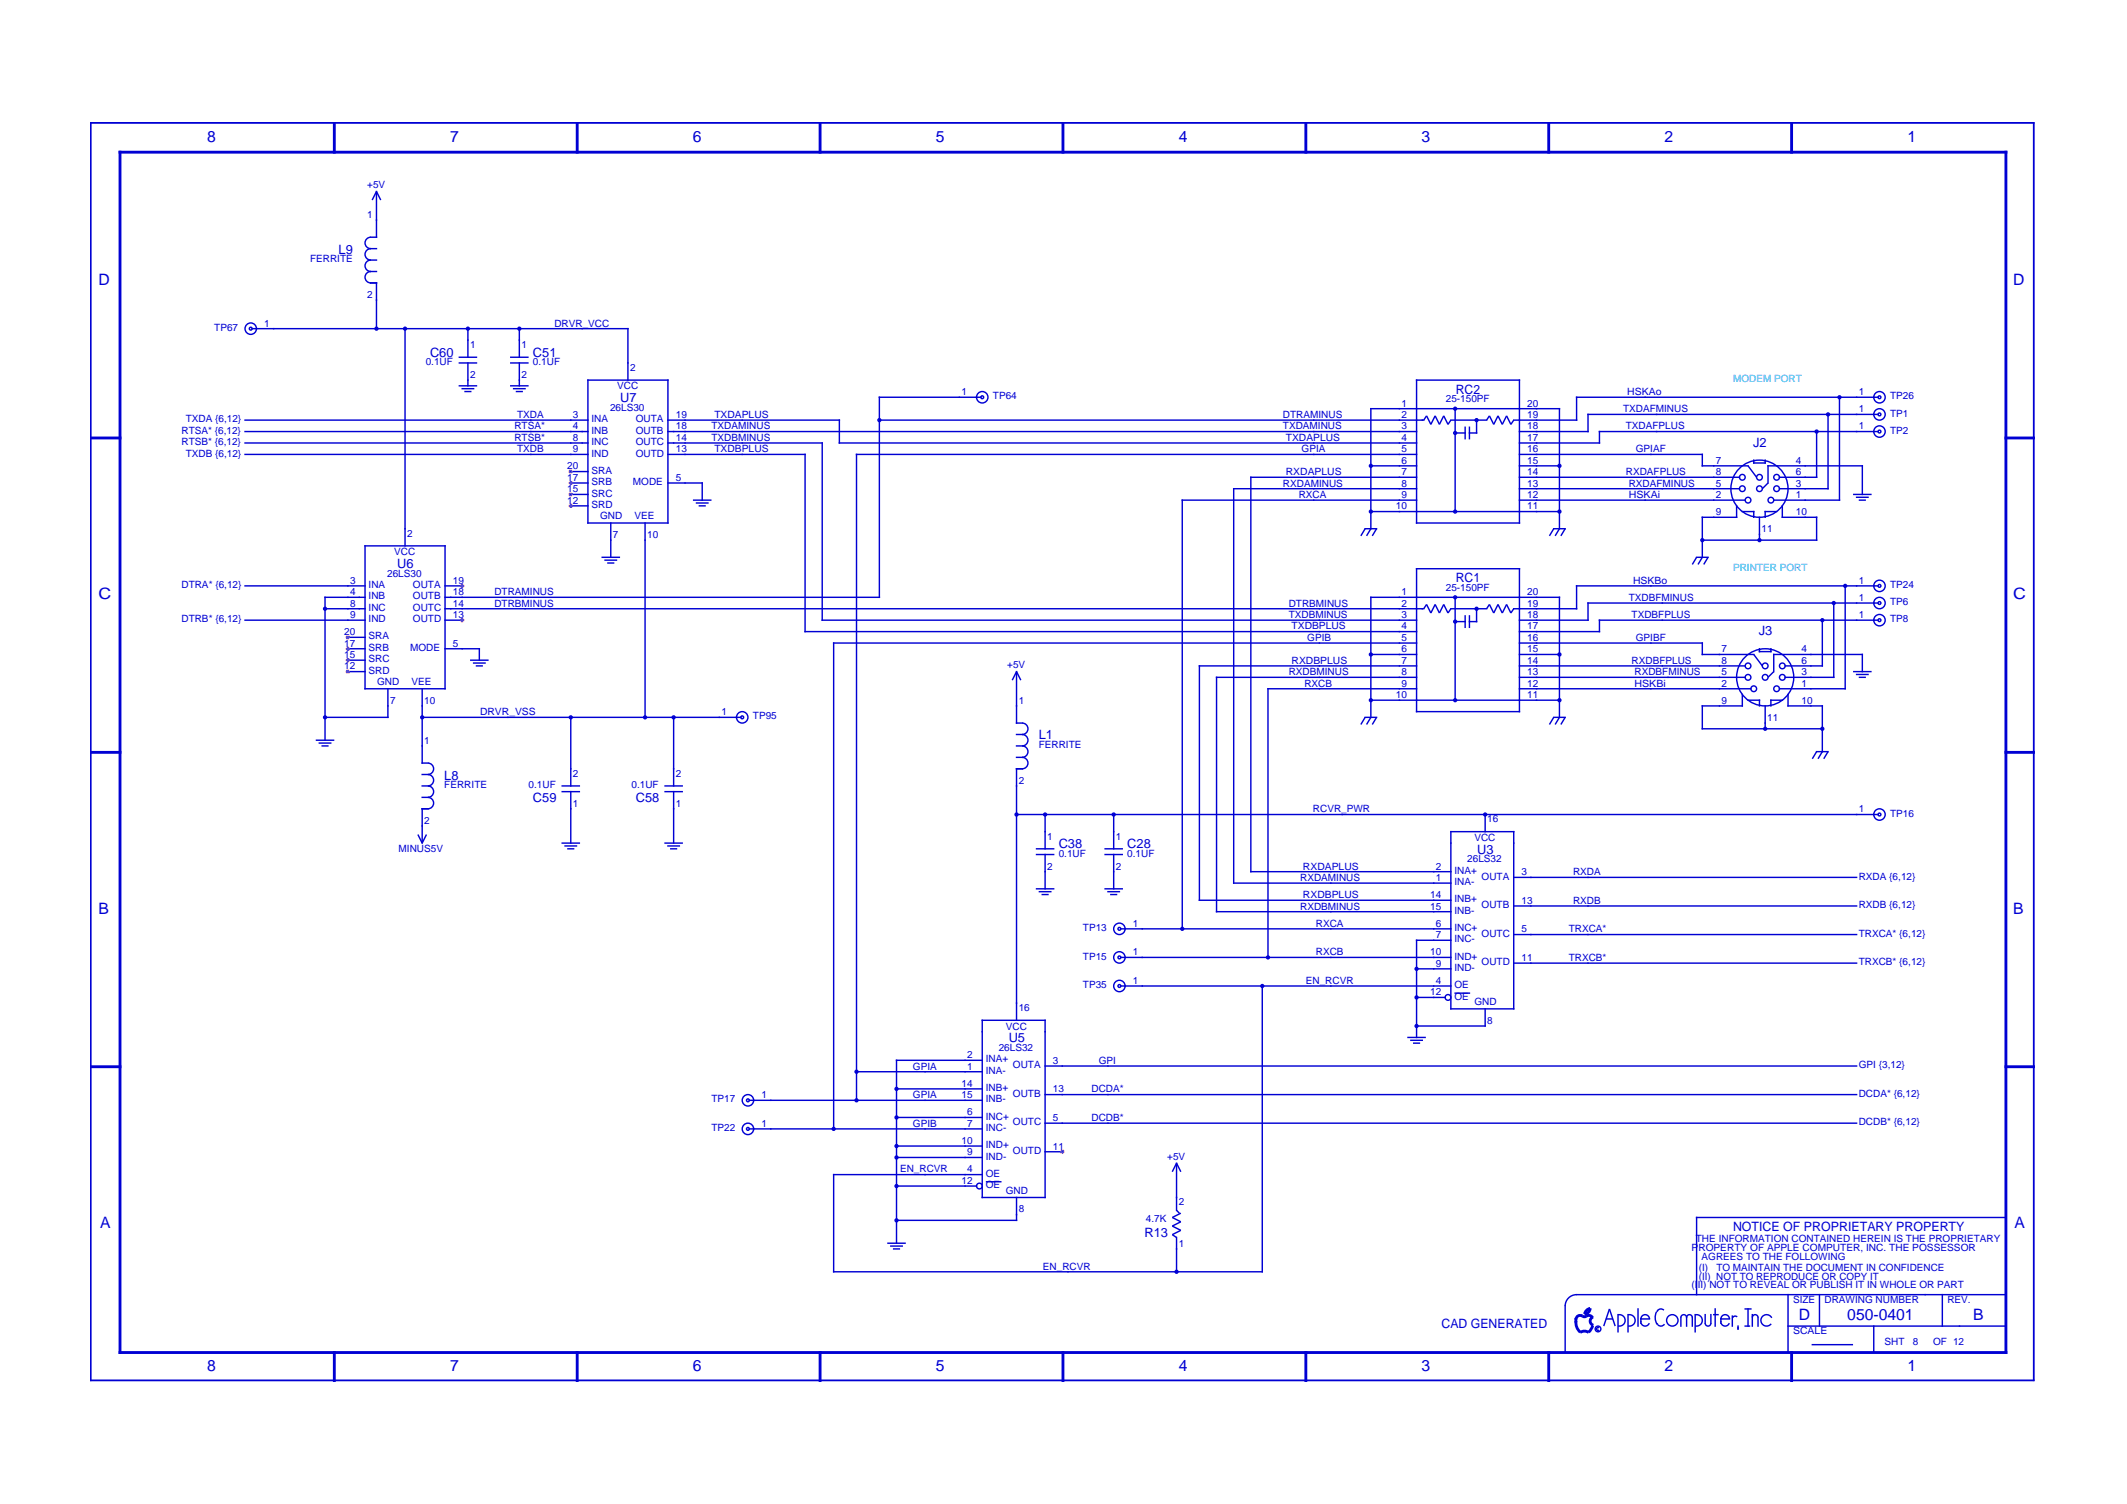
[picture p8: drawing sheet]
<svg xmlns="http://www.w3.org/2000/svg" width="420mm" height="297mm" viewBox="0 0 420 297" stroke-linecap="round" stroke-linejoin="round" font-family="sans-serif">
<path d="M17.8 24.3h384.1M17.9 24.1v248.7M401.7 24.1v248.7M17.8 272.6h384.1" fill="none" stroke="#0000d3" stroke-width=".35"/>
<g fill="none" stroke="#0000d3" stroke-width=".56">
<path d="M23.4 30.1h373.1M23.7 29.8v237.6M66 24.1v6.2M114 24.1v6.2M162 24.1v6.2M210 24.1v6.2M258 24.1v6.2M305.9 24.1v6.2M353.9 24.1v6.2M396.2 29.8v237.6M17.8 86.5h6.2M396 86.5h5.9"/>
<path d="M17.8 148.6h6.2M396 148.6h5.9M17.8 210.7h6.2M396 210.7h5.9M313.4 259.9l.7-.1 .5 .5M313.4 259.9a.81 .81 0 0 1-1.1-.1 .85 .85 0 0 0-1 .8M313.4 258.8l.7-.4a1.18 1.18 0 0 1-1.1 1.1zM23.4 267.1h373.1M66 266.8v6M114 266.8v6M162 266.8v6M210 266.8v6"/>
<path d="M258 266.8v6M305.9 266.8v6M311.3 260.3v.9M311.3 260.9a2.54 2.54 0 0 0 .9 2.2M312.1 263.2a1.41 1.41 0 0 1 1.7 0M314.6 261.8l-.3 .7-.5 .6M314.7 260.1a.85 .85 0 0 0-.6 .9 .85 .85 0 0 0 .7 .7M353.9 266.8v6"/>
</g>
<g fill="none" stroke="#0000d3" stroke-width=".28">
<path d="M73.5 39.5l.9-1.7 .8 1.7M74.4 37.7v9.3M73.1 55.9h1.4M73.1 53.6h1.4M73.1 51.4h1.4M73.1 49.1h1.4M73.1 46.8h1.4M73.2 46.8a1.13 1.13 0 0 0-1.1 1.2 1.13 1.13 0 0 0 1.1 1.1 1.13 1.13 0 0 0-1.1 1.1 1.13 1.13 0 0 0 1.1 1.2 1.13 1.13 0 0 0-1.1 1.1 1.13 1.13 0 0 0 1.1 1.1 1.13 1.13 0 0 0-1.1 1.2 1.13 1.13 0 0 0 1.1 1.1M74.4 55.7v9.4M49.7 64.9h74.5M80 64.8v43.1M90.6 71.7h3.7"/>
<path d="M90.6 70.6h3.7M90.6 76.2h3.7M91.2 76.8h2.5M91.7 77.3h1.4M92.4 64.8v5.9M92.4 71.5v4.8M100.8 71.7h3.6M100.8 70.6h3.6M100.8 76.2h3.6M101.3 76.8h2.6M101.9 77.3h1.4M102.6 64.8v5.9"/>
<path d="M102.6 71.5v4.8M116 75.1h16.1M116.1 74.9v28.5M124 64.8v10.4M131.9 74.9v28.5M173.6 78.5h20.3M173.7 78.3v39.8M279.7 75.1h20.6M279.8 74.9v28.5M300.1 74.9v28.5M311.3 78.5h59.8M311.4 78.3v4.8"/>
<path d="M363.4 78.3v20.6M48.3 83h68M48.3 85.2h68M48.3 87.5h68M48.3 89.7h68M112.6 95.4h3.7M112.6 99.9h3.7M112.6 97.6h3.7M112.6 93.1h3.7M131.8 83h34.1M131.8 85.2h148.2M131.8 87.5h30.8"/>
<path d="M131.8 89.7h27.4M131.8 95.4h7.1M136.9 98.8h3.6M137.4 99.3h2.6M138 99.9h1.4M138.7 95.2v3.7M159 89.6v35.3M162.4 87.3v35.3M165.7 87.5h114.3M165.8 82.8v4.8M169.1 89.7h110.9M169.2 89.6v127.9"/>
<path d="M173.6 83h107.8M233.4 98.8h46.6M233.5 98.6v85M243.6 96.5h36.4M243.7 96.4v78.2M246.9 94.3h33.1M247.1 94.1v78.2M270.7 80.7h37.5M270.7 92h9.3M270.8 80.6v24M281.2 83l.6-.9 .8 1.7 .9-1.7 .8 1.7 .9-1.7 .8 1.7 .6-.8M286.5 83h7.3"/>
<path d="M287.3 85.5h2.3M287.4 80.6v20.6M289.4 84.2v2.6M290.1 85.5h1.7M290.3 84.2v2.6M291.7 82.8v2.9M293.7 83l.5-.9 .9 1.7 .8-1.7 .9 1.7 .8-1.7 .8 1.7 .6-.8M298.9 83h12.7M300 85.2h13.8M300 87.5h16.1M300 89.7h36.4M300 92h8.2"/>
<path d="M300 94.3h43.7M300 96.5h43.7M300 98.8h44.9M308 80.6v24M313.5 81.8h57.6M313.7 81.7v3.7M315.8 85.2h55.3M315.9 85.1v2.5M336.1 92h9.3M336.3 89.6v2.5M343 99.8v2.5M345.3 92l1.7 2.3"/>
<path d="M346.3 91.4h2.5M346.4 90.7v.9M348.7 90.7v.9M349.1 92h18.9M349.2 95.4l-1.1 1.1M349.2 91.9v3.6M350.2 98.8h13.3M351.4 94.3h7.6M351.4 96.5h9.8M352.1 99.8v2.5M358.8 85.1v9.3M361.1 81.7v15"/>
<path d="M366 97.6h3.7M366.6 98.2h2.5M367.2 98.8h1.4M367.9 91.9v5.9M48.3 115.7h23.9M64.1 118h8.1M64.2 117.8v28.5M72 107.8h16.1M72.1 107.7v28.5M87.8 118h86M87.8 115.7h3.6M87.9 107.7v28.5"/>
<path d="M116 103.3h16.1M118.8 110.1h3.7M119.4 110.6h2.5M119.9 111.2h1.5M120.6 103.2v7M127.4 103.2v38.6M269.5 104.4h2.6M269.7 104.4l-.9 1.4M270.7 118h37.5M270.7 101h37.5M270.8 117.8v24M270.8 104.4l-.9 1.4"/>
<path d="M271.9 104.4l-.8 1.4M279.7 112.3h20.6M279.7 103.3h20.6M279.8 112.2v28.5M287.4 117.8v20.6M300.1 112.2v28.5M306.8 104.4h2.5M306.9 104.4l-.8 1.4M308 117.8v24M308 104.4l-.8 1.4M309.2 104.4l-.9 1.4M311.3 115.7h59.8"/>
<path d="M311.4 115.6v4.8M313.5 119.1h57.6M313.7 119v3.6M335 110.1h2.5M335.1 110.1l-.8 1.4M336.1 102.2h7.1M336.1 106.7h22.9M336.3 102v8.2M336.3 110.1l-.9 1.4M337.4 110.1l-.9 1.4M344 101h2.6M346.4 100.9v1.4"/>
<path d="M347.6 102v4.8M348.5 101h2.6M348.7 100.9v1.4M351.9 102.2h7.1M358.8 102v4.8M362.2 119v14.9M364.5 115.6v20.6M48.3 122.5h23.9M64.1 120.2h8.1M68.6 128.1h3.6M68.6 132.6h3.6M68.6 130.4h3.6"/>
<path d="M68.6 125.9h3.6M72 136h16.1M76.6 135.9v5.9M83.4 135.9v14.9M87.8 120.2h193.6M87.8 122.5h3.6M87.8 128.1h7M92.9 130.4h3.6M93.4 131h2.6M94 131.5h1.4M94.7 128v2.5M158.9 124.7h121.1"/>
<path d="M162.3 122.5h117.7M164.5 127h115.5M164.7 126.9v96.2M200 134.3l.8-1.7 .8 1.7M200.8 132.5v10.4M236.8 131.5h43.2M236.9 131.4v46.5M240.2 133.8h39.8M240.3 133.6v46.6M250.3 136h29.7M250.5 135.9v53.3M270.7 129.3h9.3"/>
<path d="M270.7 138.3h37.5M281.2 120.2l.6-.8 .8 1.7 .9-1.7 .8 1.7 .9-1.7 .8 1.7 .6-.9M286.5 120.2h7.3M287.3 122.8h2.3M289.4 121.5v2.5M290.1 122.8h1.7M290.3 121.5v2.5M291.7 120.1v2.8M293.7 120.2l.5-.8 .9 1.7 .8-1.7 .9 1.7 .8-1.7 .8 1.7 .6-.9M298.9 120.2h12.7M300 122.5h13.8M300 124.7h16.1"/>
<path d="M300 127h36.4M300 129.3h8.2M300 131.5h44.9M300 133.8h44.9M300 136h46M315.8 122.5h55.3M315.9 122.3v2.6M336.1 129.3h10.5M336.1 139.4h8.2M336.3 126.9v2.5M336.3 139.3v4.8M344.2 137v2.6"/>
<path d="M345.2 138.3h2.5M346.4 129.3l1.7 2.2M347.4 128.7h2.6M347.6 128v.8M347.6 138.1v1.5M348.7 139.3v4.8M349.7 138.3h2.5M349.8 128v.8M349.8 138.1v1.5M350.2 129.3h17.8M350.4 132.6l-1.2 1.2M350.4 129.1v3.7"/>
<path d="M351.4 136h13.2M352.5 131.5h7.6M352.5 133.8h9.9M353.1 139.4h7M353.2 137v2.6M360 122.3v9.4M360 139.3v9.3M366 132.6h3.7M366.6 133.2h2.5M367.2 133.8h1.4M367.9 129.1v3.7M62.4 146.2h3.6"/>
<path d="M62.9 146.8h2.6M63.5 147.3h1.4M64.1 141.7h12.7M83.3 141.7h63.2M83.3 159.7h1.4M83.3 157.5h1.4M83.3 155.2h1.4M83.3 153h1.4M83.3 150.7h1.4M83.4 159.6v7.1M84.5 150.7a1.13 1.13 0 0 1 1.2 1.1 1.13 1.13 0 0 1-1.2 1.2 1.13 1.13 0 0 1 1.2 1.1 1.13 1.13 0 0 1-1.2 1.1 1.13 1.13 0 0 1 1.2 1.2 1.13 1.13 0 0 1-1.2 1.1 1.13 1.13 0 0 1 1.2 1.1 1.13 1.13 0 0 1-1.2 1.1M110.9 155.2h3.7"/>
<path d="M110.9 156.4h3.7M112.7 141.5v13.9M112.7 156.2v10.5M131.2 155.2h3.7M131.2 156.4h3.7M133.1 141.5v13.9M133.1 156.2v10.5M200.7 151.8h1.4M200.7 149.6h1.4M200.7 147.3h1.4M200.7 145.1h1.4M200.7 142.8h1.4"/>
<path d="M200.8 151.7v49.9M201.9 142.8a1.13 1.13 0 0 1 1.2 1.1 1.13 1.13 0 0 1-1.2 1.2 1.13 1.13 0 0 1 1.2 1.1 1.13 1.13 0 0 1-1.2 1.1 1.13 1.13 0 0 1 1.2 1.1 1.13 1.13 0 0 1-1.2 1.2 1.13 1.13 0 0 1 1.2 1.1 1.13 1.13 0 0 1-1.2 1.1M269.5 141.7h2.6M269.7 141.7l-.9 1.4M270.8 141.7l-.9 1.4M271.9 141.7l-.8 1.4M279.7 140.5h20.6M306.8 141.7h2.5M306.9 141.7l-.8 1.4M308 141.7l-.8 1.4M309.2 141.7l-.9 1.4M336.1 143.9h24"/>
<path d="M358.7 148.4h2.5M358.8 148.4l-.8 1.5M360 148.4l-.9 1.5M361.1 148.4l-.8 1.5M82.5 164.8l.9 1.7 .8-1.7M110.9 166.5h3.7M111.5 167.1h2.5M112 167.6h1.5M131.2 166.5h3.7M131.8 167.1h2.5M132.4 167.6h1.4M200.7 160.9h170.4"/>
<path d="M204.6 168.8h3.7M204.6 167.6h3.7M204.6 175.5h3.7M205.2 176.1h2.5M205.7 176.7h1.5M206.4 160.7v7.1M206.4 168.6v7.1M218.2 168.8h3.6M218.2 167.6h3.6M218.2 175.5h3.6M218.7 176.1h2.6M219.3 176.7h1.4"/>
<path d="M220 160.7v7.1M220 168.6v7.1M236.8 177.8h49.9M243.6 174.4h43.1M246.9 172.2h39.8M286.5 164.3h12.7M286.6 164.1v35.3M293.4 160.7v3.7M298.9 178.9h68M298.9 173.3h68M299 164.1v35.3M221.3 194.7h65.4"/>
<path d="M221.3 189.1h65.4M221.3 183.4h65.4M240.2 180.1h46.5M249.3 194.6v56.7M279.7 197h5.9M279.7 191.3h7M279.7 185.7h7M279.8 185.6v19.4M286.5 199.2h12.7M287.3 196.1h3.1M293.4 199.1v3.7M298.9 190.2h68"/>
<path d="M298.9 184.6h68M147.9 217.3h46.3M169.1 211.7h25.1M177 215.1h17.2M177 209.4h17.2M177.1 209.3v36.4M193.9 201.5h12.7M194 201.4v35.2M206.3 216.2h160.6M206.3 210.5h160.6M206.4 201.4v35.2M278 204.9h3.7"/>
<path d="M278.6 205.5h2.5M279.1 206h1.4M279.7 202.6h13.8M147.9 223h46.3M164.5 232h29.7M164.7 231.8v19.5M177 234.2h16M177 228.6h17.2M177 226.3h17.2M177 220.7h17.2M193.9 236.5h12.7M194.7 233.4h3.1"/>
<path d="M200.8 236.4v4.8M206.3 227.5h3.7M206.3 221.8h160.6M231.6 231.4l.8-1.7 .9 1.7M232.4 229.6v9.6M232.4 239l.6 .6M233.3 239.6l-1.7 .9 1.7 .8-1.7 .8 1.7 .9-1.7 .8 .8 .6M164.5 251.2h85M175.3 245.5h3.6M175.8 246.1h2.6M176.4 246.7h1.4M177 241h23.9"/>
<path d="M232.4 244.3v7M309.2 257.8v9.3M311.3 255.7h84.9M311.4 255.7a2.26 2.26 0 0 0-2.2 2.3M319.6 259.5v3.7M319.6 259.7a1.13 1.13 0 0 1 1.4 1.1 1.13 1.13 0 0 1-1.4 1.1M321.6 259.5v3.7M321.6 259.7a1.13 1.13 0 0 1 1.4 1.1 1.13 1.13 0 0 1-1.4 1.1M323.6 258.4v3.6M327.2 259.1a2.54 2.54 0 0 0 .1 2.5M327.5 258.8l-.3 .3M328.7 258.8l-.7-.3-.6 .4"/>
<path d="M334.9 259.5v3.7M334.9 259.7a1.13 1.13 0 0 1 1.4 1.1 1.13 1.13 0 0 1-1.4 1.1M335 240.5h61.2M335.1 240.3v15.5M336.8 259.5v2M338 259.5v2M338.4 259.6h1.1M338.8 258.4v3.6M342.2 259.8v2.2M344.6 258.5h1.4M345.3 258.4v3.6M346.1 259.5v2.5"/>
<path d="M353.2 255.6v11.5M359.4 255.6v6.4M383.7 255.6v6.4M315.9 262.3a.28 .28 0 0 0-.4 0 .28 .28 0 0 0 0 .4 .28 .28 0 0 0 .4 0M316.8 261.9l1.1-3.4 1.2 3.4M317.2 260.5h1.4M324 260.5h2M324.1 260.5a.85 .85 0 0 1 .9-.9 .85 .85 0 0 1 .8 .9M324.1 260.3v1.2M324.2 261.3a.85 .85 0 0 0 .8 .6 .85 .85 0 0 0 .8-.6M327.2 261.3l.3 .3M328.8 261.5l-.6 .4-.7-.2"/>
<path d="M332 260.2a.56 .56 0 0 1 .6-.6 .56 .56 0 0 1 .6 .6 .56 .56 0 0 1 .5-.6 .56 .56 0 0 1 .6 .6M332 260.1v1.9M333.2 260.1v1.9M334.3 260.1v1.9M336.8 261.3a.56 .56 0 0 0 .6 .6 .56 .56 0 0 0 .6-.6M339.8 260.5h2M339.9 260.5a.85 .85 0 0 1 .9-.9 .85 .85 0 0 1 .8 .9M339.9 260.3v1.2M340 261.3a.85 .85 0 0 0 .8 .6 .85 .85 0 0 0 .8-.6M343.2 260.1l-.5-.2-.4 .3M343.3 261.8v.8M344.6 261.9h1.1"/>
<path d="M346.1 260.2a.56 .56 0 0 1 .6-.6 .56 .56 0 0 1 .6 .6M347.3 260.1v1.9M350 260.3a1.13 1.13 0 0 0-1.7-.5 1.13 1.13 0 0 0-.1 1.8 1.13 1.13 0 0 0 1.7-.1M353.1 261.9h43.1M357.9 265.6h8.1M370.1 261.8v5.3"/>
<circle cx="49.5" cy="64.9" r=".28"/>
<circle cx="49.5" cy="64.9" r="1.13"/>
<circle cx="74.4" cy="64.9" r=".28"/>
<circle cx="80" cy="64.9" r=".28"/>
<circle cx="92.4" cy="64.9" r=".28"/>
<circle cx="102.6" cy="64.9" r=".28"/>
<circle cx="194" cy="78.5" r=".28"/>
<circle cx="194" cy="78.5" r="1.13"/>
<circle cx="363.4" cy="78.5" r=".28"/>
<circle cx="371.3" cy="78.5" r=".28"/>
<circle cx="371.3" cy="78.5" r="1.13"/>
<circle cx="173.7" cy="83" r=".28"/>
<circle cx="270.8" cy="92" r=".28"/>
<circle cx="287.4" cy="85.5" r=".28"/>
<circle cx="287.4" cy="80.7" r=".28"/>
<circle cx="291.7" cy="83" r=".28"/>
<circle cx="308" cy="92" r=".28"/>
<circle cx="344.2" cy="94.3" r=".56"/>
<circle cx="344.2" cy="96.5" r=".56"/>
<circle cx="345.3" cy="98.8" r=".56"/>
<circle cx="347.6" cy="96.5" r="5.6"/>
<circle cx="347.6" cy="96.5" r=".56"/>
<circle cx="347.6" cy="94.3" r=".56"/>
<circle cx="349.8" cy="98.8" r=".56"/>
<circle cx="350.9" cy="94.3" r=".56"/>
<circle cx="350.9" cy="96.5" r=".56"/>
<circle cx="358.8" cy="85.2" r=".28"/>
<circle cx="361.1" cy="81.8" r=".28"/>
<circle cx="371.3" cy="85.2" r=".28"/>
<circle cx="371.3" cy="81.8" r=".28"/>
<circle cx="371.3" cy="81.8" r="1.13"/>
<circle cx="371.3" cy="85.2" r="1.13"/>
<circle cx="270.8" cy="101" r=".28"/>
<circle cx="287.4" cy="101" r=".28"/>
<circle cx="287.4" cy="118" r=".28"/>
<circle cx="308" cy="101" r=".28"/>
<circle cx="336.3" cy="106.7" r=".28"/>
<circle cx="347.6" cy="106.7" r=".28"/>
<circle cx="362.2" cy="119.1" r=".28"/>
<circle cx="364.5" cy="115.7" r=".28"/>
<circle cx="371.3" cy="119.1" r=".28"/>
<circle cx="371.3" cy="115.7" r=".28"/>
<circle cx="371.3" cy="115.7" r="1.13"/>
<circle cx="371.3" cy="119.1" r="1.13"/>
<circle cx="64.2" cy="120.2" r=".28"/>
<circle cx="270.8" cy="129.3" r=".28"/>
<circle cx="270.8" cy="138.3" r=".28"/>
<circle cx="287.4" cy="122.8" r=".28"/>
<circle cx="287.4" cy="138.3" r=".28"/>
<circle cx="291.7" cy="120.2" r=".28"/>
<circle cx="308" cy="129.3" r=".28"/>
<circle cx="308" cy="138.3" r=".28"/>
<circle cx="345.3" cy="133.8" r=".56"/>
<circle cx="345.3" cy="131.5" r=".56"/>
<circle cx="346.4" cy="136" r=".56"/>
<circle cx="348.7" cy="133.8" r="5.6"/>
<circle cx="348.7" cy="131.5" r=".56"/>
<circle cx="348.7" cy="133.8" r=".56"/>
<circle cx="350.9" cy="136" r=".56"/>
<circle cx="352.1" cy="133.8" r=".56"/>
<circle cx="352.1" cy="131.5" r=".56"/>
<circle cx="360" cy="122.5" r=".28"/>
<circle cx="371.3" cy="122.5" r=".28"/>
<circle cx="371.3" cy="122.5" r="1.13"/>
<circle cx="64.2" cy="141.7" r=".28"/>
<circle cx="83.4" cy="141.7" r=".28"/>
<circle cx="112.7" cy="141.7" r=".28"/>
<circle cx="127.4" cy="141.7" r=".28"/>
<circle cx="133.1" cy="141.7" r=".28"/>
<circle cx="146.6" cy="141.7" r=".28"/>
<circle cx="146.6" cy="141.7" r="1.13"/>
<circle cx="348.7" cy="143.9" r=".28"/>
<circle cx="360" cy="143.9" r=".28"/>
<circle cx="200.8" cy="160.9" r=".28"/>
<circle cx="206.4" cy="160.9" r=".28"/>
<circle cx="220" cy="160.9" r=".28"/>
<circle cx="293.4" cy="160.9" r=".28"/>
<circle cx="371.3" cy="160.9" r=".28"/>
<circle cx="371.3" cy="160.9" r="1.13"/>
<circle cx="221.1" cy="194.7" r=".28"/>
<circle cx="221.1" cy="183.4" r=".28"/>
<circle cx="221.1" cy="189.1" r=".28"/>
<circle cx="221.1" cy="189.1" r="1.13"/>
<circle cx="221.1" cy="183.4" r="1.13"/>
<circle cx="221.1" cy="194.7" r="1.13"/>
<circle cx="233.5" cy="183.4" r=".28"/>
<circle cx="249.3" cy="194.7" r=".28"/>
<circle cx="250.5" cy="189.1" r=".28"/>
<circle cx="279.8" cy="191.3" r=".28"/>
<circle cx="279.8" cy="197" r=".28"/>
<circle cx="286" cy="197" r=".56"/>
<circle cx="147.7" cy="217.3" r=".28"/>
<circle cx="147.7" cy="217.3" r="1.13"/>
<circle cx="169.2" cy="211.7" r=".28"/>
<circle cx="169.2" cy="217.3" r=".28"/>
<circle cx="177.1" cy="215.1" r=".28"/>
<circle cx="279.8" cy="202.6" r=".28"/>
<circle cx="147.7" cy="223" r=".28"/>
<circle cx="147.7" cy="223" r="1.13"/>
<circle cx="164.7" cy="223" r=".28"/>
<circle cx="177.1" cy="228.6" r=".28"/>
<circle cx="177.1" cy="234.2" r=".28"/>
<circle cx="177.1" cy="226.3" r=".28"/>
<circle cx="177.1" cy="220.7" r=".28"/>
<circle cx="193.5" cy="234.2" r=".56"/>
<circle cx="177.1" cy="241" r=".28"/>
<circle cx="232.4" cy="251.2" r=".28"/>
<circle cx="315.7" cy="262.5" r=".56"/>
<circle cx="330.3" cy="260.8" r="1.13"/>
</g>
<g fill="none" stroke="#dd0907" stroke-width=".28">
<circle cx="112.7" cy="95.4" r=".28"/>
<circle cx="112.7" cy="97.6" r=".28"/>
<circle cx="112.7" cy="99.9" r=".28"/>
<circle cx="112.7" cy="93.1" r=".28"/>
<circle cx="91.3" cy="115.7" r=".28"/>
<circle cx="68.7" cy="128.1" r=".28"/>
<circle cx="68.7" cy="125.9" r=".28"/>
<circle cx="68.7" cy="130.4" r=".28"/>
<circle cx="68.7" cy="132.6" r=".28"/>
<circle cx="91.3" cy="122.5" r=".28"/>
<circle cx="209.8" cy="227.5" r=".28"/>
</g>
<g font-size="3.1" fill="#0000d3">
<text x="40.9" y="28.1">8</text>
<text x="88.9" y="28.1">7</text>
<text x="136.9" y="28.1">6</text>
<text x="184.9" y="28.1">5</text>
<text x="232.8" y="28.1">4</text>
<text x="280.8" y="28.1">3</text>
<text x="328.8" y="28.1">2</text>
<text x="376.8" y="28.1">1</text>
<text x="19.5" y="56.3">D</text>
<text x="397.7" y="56.3">D</text>
<text x="19.5" y="118.4">C</text>
<text x="397.7" y="118.4">C</text>
<text x="19.5" y="180.5">B</text>
<text x="397.7" y="180.5">B</text>
<text x="19.8" y="242.6">A</text>
<text x="397.9" y="242.6">A</text>
<text x="355.3" y="260.6">D</text>
<text x="364.9" y="260.6">050-0401</text>
<text x="389.7" y="260.6">B</text>
<text x="40.9" y="270.8">8</text>
<text x="88.9" y="270.8">7</text>
<text x="136.9" y="270.8">6</text>
<text x="184.9" y="270.8">5</text>
<text x="232.8" y="270.8">4</text>
<text x="280.8" y="270.8">3</text>
<text x="328.8" y="270.8">2</text>
<text x="376.8" y="270.8">1</text>
</g>
<g font-size="2.5" fill="#0000d3">
<text x="66.9" y="50.1">L9</text>
<text x="84.9" y="70.4">C60</text>
<text x="105.3" y="70.4">C51</text>
<text x="287.6" y="77.8">RC2</text>
<text x="122.5" y="79.4">U7</text>
<text x="346.3" y="88.2">J2</text>
<text x="78.5" y="112.2">U6</text>
<text x="287.6" y="115">RC1</text>
<text x="347.4" y="125.4">J3</text>
<text x="205.2" y="146">L1</text>
<text x="87.8" y="154">L8</text>
<text x="105.3" y="158.5">C59</text>
<text x="125.6" y="158.5">C58</text>
<text x="209.1" y="167.5">C38</text>
<text x="222.7" y="167.5">C28</text>
<text x="291.8" y="168.6">U3</text>
<text x="199.2" y="205.9">U5</text>
<text x="226.1" y="244.3">R13</text>
<text x="342.3" y="243.1">NOTICE OF PROPRIETARY PROPERTY</text>
<text x="284.8" y="262.3">CAD GENERATED</text>
</g>
<g font-size="2" fill="#0000d3">
<text x="72.5" y="37.1">+5V</text>
<text x="72.5" y="43">1</text>
<text x="61.2" y="51.8">FERRITE</text>
<text x="72.5" y="58.8">2</text>
<text x="42.3" y="65.3">TP67</text>
<text x="52.2" y="64.5">1</text>
<text x="109.5" y="64.5">DRVR_VCC</text>
<text x="92.9" y="68.7">1</text>
<text x="103" y="68.7">1</text>
<text x="84.1" y="72.1">0.1UF</text>
<text x="92.9" y="74.6">2</text>
<text x="103" y="74.6">2</text>
<text x="105.3" y="72.1">0.1UF</text>
<text x="121.9" y="76.9">VCC</text>
<text x="124.5" y="73.2">2</text>
<text x="36.7" y="83.4">TXDA {6,12}</text>
<text x="102.2" y="82.5">TXDA</text>
<text x="113.2" y="82.5">3</text>
<text x="116.8" y="83.4">INA</text>
<text x="120.5" y="81.1">26LS30</text>
<text x="125.6" y="83.4">OUTA</text>
<text x="133.5" y="82.5">19</text>
<text x="141.1" y="82.5">TXDAPLUS</text>
<text x="189.9" y="78">1</text>
<text x="196.1" y="78.9">TP64</text>
<text x="253.4" y="82.5">DTRAMINUS</text>
<text x="276.9" y="80.3">1</text>
<text x="276.9" y="82.5">2</text>
<text x="285.6" y="79.4">25-150PF</text>
<text x="301.7" y="82.5">19</text>
<text x="301.7" y="80.3">20</text>
<text x="320.6" y="81.4">TXDAFMINUS</text>
<text x="321.5" y="78">HSKAo</text>
<text x="367.2" y="81.4">1</text>
<text x="367.2" y="78">1</text>
<text x="373.4" y="82.3">TP1</text>
<text x="373.4" y="78.9">TP26</text>
<text x="35.8" y="85.7">RTSA* {6,12}</text>
<text x="35.8" y="87.9">RTSB* {6,12}</text>
<text x="101.6" y="84.8">RTSA*</text>
<text x="101.6" y="87.1">RTSB*</text>
<text x="102.2" y="89.3">TXDB</text>
<text x="113.2" y="84.8">4</text>
<text x="113.2" y="87.1">8</text>
<text x="113.2" y="89.3">9</text>
<text x="116.8" y="85.7">INB</text>
<text x="116.8" y="87.9">INC</text>
<text x="125.6" y="85.7">OUTB</text>
<text x="125.6" y="87.9">OUTC</text>
<text x="133.5" y="84.8">18</text>
<text x="133.5" y="87.1">14</text>
<text x="133.5" y="89.3">13</text>
<text x="140.5" y="84.8">TXDAMINUS</text>
<text x="140.5" y="87.1">TXDBMINUS</text>
<text x="141.1" y="89.3">TXDBPLUS</text>
<text x="253.4" y="84.8">TXDAMINUS</text>
<text x="254" y="87.1">TXDAPLUS</text>
<text x="257.1" y="89.3">GPIA</text>
<text x="276.9" y="84.8">3</text>
<text x="276.9" y="87.1">4</text>
<text x="276.9" y="89.3">5</text>
<text x="301.7" y="89.3">16</text>
<text x="301.7" y="87.1">17</text>
<text x="301.7" y="84.8">18</text>
<text x="321.2" y="84.8">TXDAFPLUS</text>
<text x="323.1" y="89.3">GPIAF</text>
<text x="367.2" y="84.8">1</text>
<text x="373.4" y="85.7">TP2</text>
<text x="36.7" y="90.2">TXDB {6,12}</text>
<text x="112" y="92.7">20</text>
<text x="112" y="95">17</text>
<text x="116.8" y="90.2">IND</text>
<text x="116.8" y="93.6">SRA</text>
<text x="116.8" y="95.8">SRB</text>
<text x="125" y="95.8">MODE</text>
<text x="125.6" y="90.2">OUTD</text>
<text x="133.5" y="95">5</text>
<text x="254" y="93.8">RXDAPLUS</text>
<text x="276.9" y="91.6">6</text>
<text x="276.9" y="93.8">7</text>
<text x="301.7" y="93.8">14</text>
<text x="301.7" y="91.6">15</text>
<text x="321.2" y="93.8">RXDAFPLUS</text>
<text x="338.9" y="91.6">7</text>
<text x="338.9" y="93.8">8</text>
<text x="354.8" y="91.6">4</text>
<text x="354.8" y="93.8">6</text>
<text x="112" y="97.2">15</text>
<text x="112" y="99.5">12</text>
<text x="116.8" y="98.1">SRC</text>
<text x="116.8" y="100.3">SRD</text>
<text x="253.4" y="96.1">RXDAMINUS</text>
<text x="256.5" y="98.4">RXCA</text>
<text x="275.7" y="100.6">10</text>
<text x="276.9" y="96.1">8</text>
<text x="276.9" y="98.4">9</text>
<text x="301.7" y="100.6">11</text>
<text x="301.7" y="98.4">12</text>
<text x="301.7" y="96.1">13</text>
<text x="321.7" y="96.1">RXDAFMINUS</text>
<text x="321.7" y="98.4">HSKAi</text>
<text x="338.9" y="101.7">9</text>
<text x="338.9" y="98.4">2</text>
<text x="338.9" y="96.1">5</text>
<text x="354.8" y="101.7">10</text>
<text x="354.8" y="98.4">1</text>
<text x="354.8" y="96.1">3</text>
<text x="80.4" y="106">2</text>
<text x="118.5" y="102.6">GND</text>
<text x="121.1" y="106.3">7</text>
<text x="125.3" y="102.6">VEE</text>
<text x="127.8" y="106.3">10</text>
<text x="348" y="105.1">11</text>
<text x="76.5" y="113.9">26LS30</text>
<text x="77.9" y="109.6">VCC</text>
<text x="35.8" y="116.1">DTRA* {6,12}</text>
<text x="69.1" y="115.3">3</text>
<text x="69.1" y="117.5">4</text>
<text x="69.1" y="119.8">8</text>
<text x="72.8" y="116.1">INA</text>
<text x="72.8" y="118.4">INB</text>
<text x="81.6" y="116.1">OUTA</text>
<text x="81.6" y="118.4">OUTB</text>
<text x="89.5" y="115.3">19</text>
<text x="89.5" y="117.5">18</text>
<text x="89.5" y="119.8">14</text>
<text x="97.6" y="117.5">DTRAMINUS</text>
<text x="97.6" y="119.8">DTRBMINUS</text>
<text x="254.6" y="119.8">DTRBMINUS</text>
<text x="276.9" y="117.5">1</text>
<text x="276.9" y="119.8">2</text>
<text x="285.6" y="116.7">25-150PF</text>
<text x="301.7" y="119.8">19</text>
<text x="301.7" y="117.5">20</text>
<text x="321.7" y="118.7">TXDBFMINUS</text>
<text x="322.6" y="115.3">HSKBo</text>
<text x="367.2" y="118.7">1</text>
<text x="367.2" y="115.3">1</text>
<text x="373.4" y="119.5">TP6</text>
<text x="373.4" y="116.1">TP24</text>
<text x="35.8" y="122.9">DTRB* {6,12}</text>
<text x="68" y="125.4">20</text>
<text x="69.1" y="122.1">9</text>
<text x="72.8" y="120.6">INC</text>
<text x="72.8" y="122.9">IND</text>
<text x="81.6" y="120.6">OUTC</text>
<text x="81.6" y="122.9">OUTD</text>
<text x="89.5" y="122.1">13</text>
<text x="254.6" y="122.1">TXDBMINUS</text>
<text x="255.1" y="124.3">TXDBPLUS</text>
<text x="276.9" y="122.1">3</text>
<text x="276.9" y="124.3">4</text>
<text x="301.7" y="124.3">17</text>
<text x="301.7" y="122.1">18</text>
<text x="322.3" y="122.1">TXDBFPLUS</text>
<text x="367.2" y="122.1">1</text>
<text x="373.4" y="122.9">TP8</text>
<text x="68" y="127.7">17</text>
<text x="68" y="130">15</text>
<text x="72.8" y="126.3">SRA</text>
<text x="72.8" y="128.6">SRB</text>
<text x="72.8" y="130.8">SRC</text>
<text x="81" y="128.6">MODE</text>
<text x="89.5" y="127.7">5</text>
<text x="199" y="131.9">+5V</text>
<text x="255.1" y="131.1">RXDBPLUS</text>
<text x="258.2" y="126.6">GPIB</text>
<text x="276.9" y="126.6">5</text>
<text x="276.9" y="128.8">6</text>
<text x="276.9" y="131.1">7</text>
<text x="301.7" y="131.1">14</text>
<text x="301.7" y="128.8">15</text>
<text x="301.7" y="126.6">16</text>
<text x="322.3" y="131.1">RXDBFPLUS</text>
<text x="323.1" y="126.6">GPIBF</text>
<text x="340.1" y="128.8">7</text>
<text x="340.1" y="131.1">8</text>
<text x="355.9" y="128.8">4</text>
<text x="355.9" y="131.1">6</text>
<text x="68" y="132.2">12</text>
<text x="72.8" y="133.1">SRD</text>
<text x="74.5" y="135.3">GND</text>
<text x="81.3" y="135.3">VEE</text>
<text x="254.6" y="133.3">RXDBMINUS</text>
<text x="257.7" y="135.6">RXCB</text>
<text x="275.7" y="137.9">10</text>
<text x="276.9" y="133.3">8</text>
<text x="276.9" y="135.6">9</text>
<text x="301.7" y="137.9">11</text>
<text x="301.7" y="135.6">12</text>
<text x="301.7" y="133.3">13</text>
<text x="322.9" y="133.3">RXDBFMINUS</text>
<text x="322.9" y="135.6">HSKBi</text>
<text x="340.1" y="135.6">2</text>
<text x="340.1" y="133.3">5</text>
<text x="355.9" y="135.6">1</text>
<text x="355.9" y="133.3">3</text>
<text x="77" y="139">7</text>
<text x="83.8" y="139">10</text>
<text x="94.8" y="141.3">DRVR_VSS</text>
<text x="142.5" y="141.3">1</text>
<text x="148.7" y="142.1">TP95</text>
<text x="201.2" y="139">1</text>
<text x="340.1" y="139">9</text>
<text x="349.1" y="142.4">11</text>
<text x="355.9" y="139">10</text>
<text x="83.8" y="146.9">1</text>
<text x="205.2" y="147.7">FERRITE</text>
<text x="87.8" y="155.6">FERRITE</text>
<text x="104.4" y="155.6">0.1UF</text>
<text x="113.2" y="153.4">2</text>
<text x="124.7" y="155.6">0.1UF</text>
<text x="133.5" y="153.4">2</text>
<text x="201.2" y="154.8">2</text>
<text x="113.2" y="159.3">1</text>
<text x="133.5" y="159.3">1</text>
<text x="259.4" y="160.4">RCVR_PWR</text>
<text x="367.2" y="160.4">1</text>
<text x="373.4" y="161.3">TP16</text>
<text x="83.8" y="162.7">2</text>
<text x="206.9" y="165.8">1</text>
<text x="220.4" y="165.8">1</text>
<text x="291.3" y="166.1">VCC</text>
<text x="293.8" y="162.4">16</text>
<text x="78.7" y="168.3">MINUS5V</text>
<text x="206.9" y="171.7">2</text>
<text x="209.1" y="169.2">0.1UF</text>
<text x="220.4" y="171.7">2</text>
<text x="222.7" y="169.2">0.1UF</text>
<text x="256.8" y="174">RXDAMINUS</text>
<text x="257.4" y="171.7">RXDAPLUS</text>
<text x="283.6" y="171.7">2</text>
<text x="283.6" y="174">1</text>
<text x="287.3" y="172.6">INA+</text>
<text x="289.8" y="170.3">26LS32</text>
<text x="292.7" y="173.7">OUTA</text>
<text x="300.6" y="172.9">3</text>
<text x="310.7" y="172.9">RXDA</text>
<text x="367.2" y="173.7">RXDA {6,12}</text>
<text x="256.8" y="179.6">RXDBMINUS</text>
<text x="257.4" y="177.4">RXDBPLUS</text>
<text x="282.5" y="177.4">14</text>
<text x="282.5" y="179.6">15</text>
<text x="287.3" y="174.8">INA-</text>
<text x="287.3" y="178.2">INB+</text>
<text x="292.7" y="179.4">OUTB</text>
<text x="300.6" y="178.5">13</text>
<text x="310.7" y="178.5">RXDB</text>
<text x="367.2" y="179.4">RXDB {6,12}</text>
<text x="213.9" y="183.9">TP13</text>
<text x="223.8" y="183">1</text>
<text x="259.9" y="183">RXCA</text>
<text x="283.6" y="183">6</text>
<text x="283.6" y="185.3">7</text>
<text x="287.3" y="180.5">INB-</text>
<text x="287.3" y="183.9">INC+</text>
<text x="292.7" y="185">OUTC</text>
<text x="300.6" y="184.1">5</text>
<text x="309.9" y="184.1">TRXCA*</text>
<text x="367.2" y="185">TRXCA* {6,12}</text>
<text x="213.9" y="189.5">TP15</text>
<text x="223.8" y="188.7">1</text>
<text x="259.9" y="188.7">RXCB</text>
<text x="282.5" y="188.7">10</text>
<text x="283.6" y="190.9">9</text>
<text x="287.3" y="186.1">INC-</text>
<text x="287.3" y="189.5">IND+</text>
<text x="287.3" y="191.8">IND-</text>
<text x="292.7" y="190.6">OUTD</text>
<text x="300.6" y="189.8">11</text>
<text x="309.9" y="189.8">TRXCB*</text>
<text x="367.2" y="190.6">TRXCB* {6,12}</text>
<text x="213.9" y="195.2">TP35</text>
<text x="223.8" y="194.3">1</text>
<text x="258" y="194.3">EN_RCVR</text>
<text x="282.5" y="196.6">12</text>
<text x="283.6" y="194.3">4</text>
<text x="287.3" y="195.2">OE</text>
<text x="287.3" y="197.4">OE</text>
<text x="198.7" y="203.3">VCC</text>
<text x="201.2" y="199.7">16</text>
<text x="291.3" y="198.5">GND</text>
<text x="293.8" y="202.2">8</text>
<text x="191.1" y="209">2</text>
<text x="194.7" y="209.8">INA+</text>
<text x="197.3" y="207.6">26LS32</text>
<text x="180.3" y="211.2">GPIA</text>
<text x="189.9" y="214.6">14</text>
<text x="191.1" y="211.2">1</text>
<text x="194.7" y="212.1">INA-</text>
<text x="194.7" y="215.5">INB+</text>
<text x="200.1" y="211">OUTA</text>
<text x="208" y="210.1">3</text>
<text x="208" y="215.8">13</text>
<text x="215.6" y="215.8">DCDA*</text>
<text x="217" y="210.1">GPI</text>
<text x="367.2" y="211">GPI {3,12}</text>
<text x="140.5" y="217.7">TP17</text>
<text x="150.4" y="216.9">1</text>
<text x="180.3" y="216.9">GPIA</text>
<text x="189.9" y="216.9">15</text>
<text x="191.1" y="220.3">6</text>
<text x="194.7" y="217.7">INB-</text>
<text x="194.7" y="221.1">INC+</text>
<text x="200.1" y="216.6">OUTB</text>
<text x="208" y="221.4">5</text>
<text x="215.6" y="221.4">DCDB*</text>
<text x="367.2" y="216.6">DCDA* {6,12}</text>
<text x="140.5" y="223.4">TP22</text>
<text x="150.4" y="222.5">1</text>
<text x="180.3" y="222.5">GPIB</text>
<text x="189.9" y="225.9">10</text>
<text x="191.1" y="222.5">7</text>
<text x="194.7" y="223.4">INC-</text>
<text x="194.7" y="226.8">IND+</text>
<text x="200.1" y="227.9">OUTD</text>
<text x="200.1" y="222.2">OUTC</text>
<text x="208" y="227">11</text>
<text x="367.2" y="222.2">DCDB* {6,12}</text>
<text x="177.8" y="231.6">EN_RCVR</text>
<text x="189.9" y="233.8">12</text>
<text x="191.1" y="228.2">9</text>
<text x="191.1" y="231.6">4</text>
<text x="194.7" y="229">IND-</text>
<text x="194.7" y="232.4">OE</text>
<text x="230.6" y="229">+5V</text>
<text x="194.7" y="234.7">OE</text>
<text x="198.7" y="235.8">GND</text>
<text x="201.2" y="239.5">8</text>
<text x="232.8" y="238.1">2</text>
<text x="226.3" y="241.4">4.7K</text>
<text x="335" y="245.4">THE INFORMATION CONTAINED HEREIN IS THE PROPRIETARY</text>
<text x="206" y="250.8">EN_RCVR</text>
<text x="232.8" y="246.2">1</text>
<text x="334.2" y="247.1">PROPERTY OF APPLE COMPUTER, INC. THE POSSESSOR</text>
<text x="335.6" y="251">(I)</text>
<text x="336.1" y="248.8">AGREES TO THE FOLLOWING</text>
<text x="339.1" y="251">TO MAINTAIN THE DOCUMENT IN CONFIDENCE</text>
<text x="334.2" y="254.4">(III) NOT TO REVEAL OR PUBLISH IT IN WHOLE OR PART</text>
<text x="335.6" y="252.7">(II) NOT TO REPRODUCE OR COPY IT</text>
<text x="354.2" y="257.2">SIZE</text>
<text x="360.4" y="257.2">DRAWING NUMBER</text>
<text x="384.7" y="257.2">REV.</text>
<text x="354.2" y="263.5">SCALE</text>
<text x="372.3" y="265.7">SHT</text>
<text x="377.9" y="265.7">8</text>
<text x="381.8" y="265.7">OF 12</text>
</g>
<g font-size="2" fill="#02abea">
<text x="342.3" y="75.5">MODEM PORT</text>
<text x="342.3" y="112.7">PRINTER PORT</text>
</g>
</svg>
